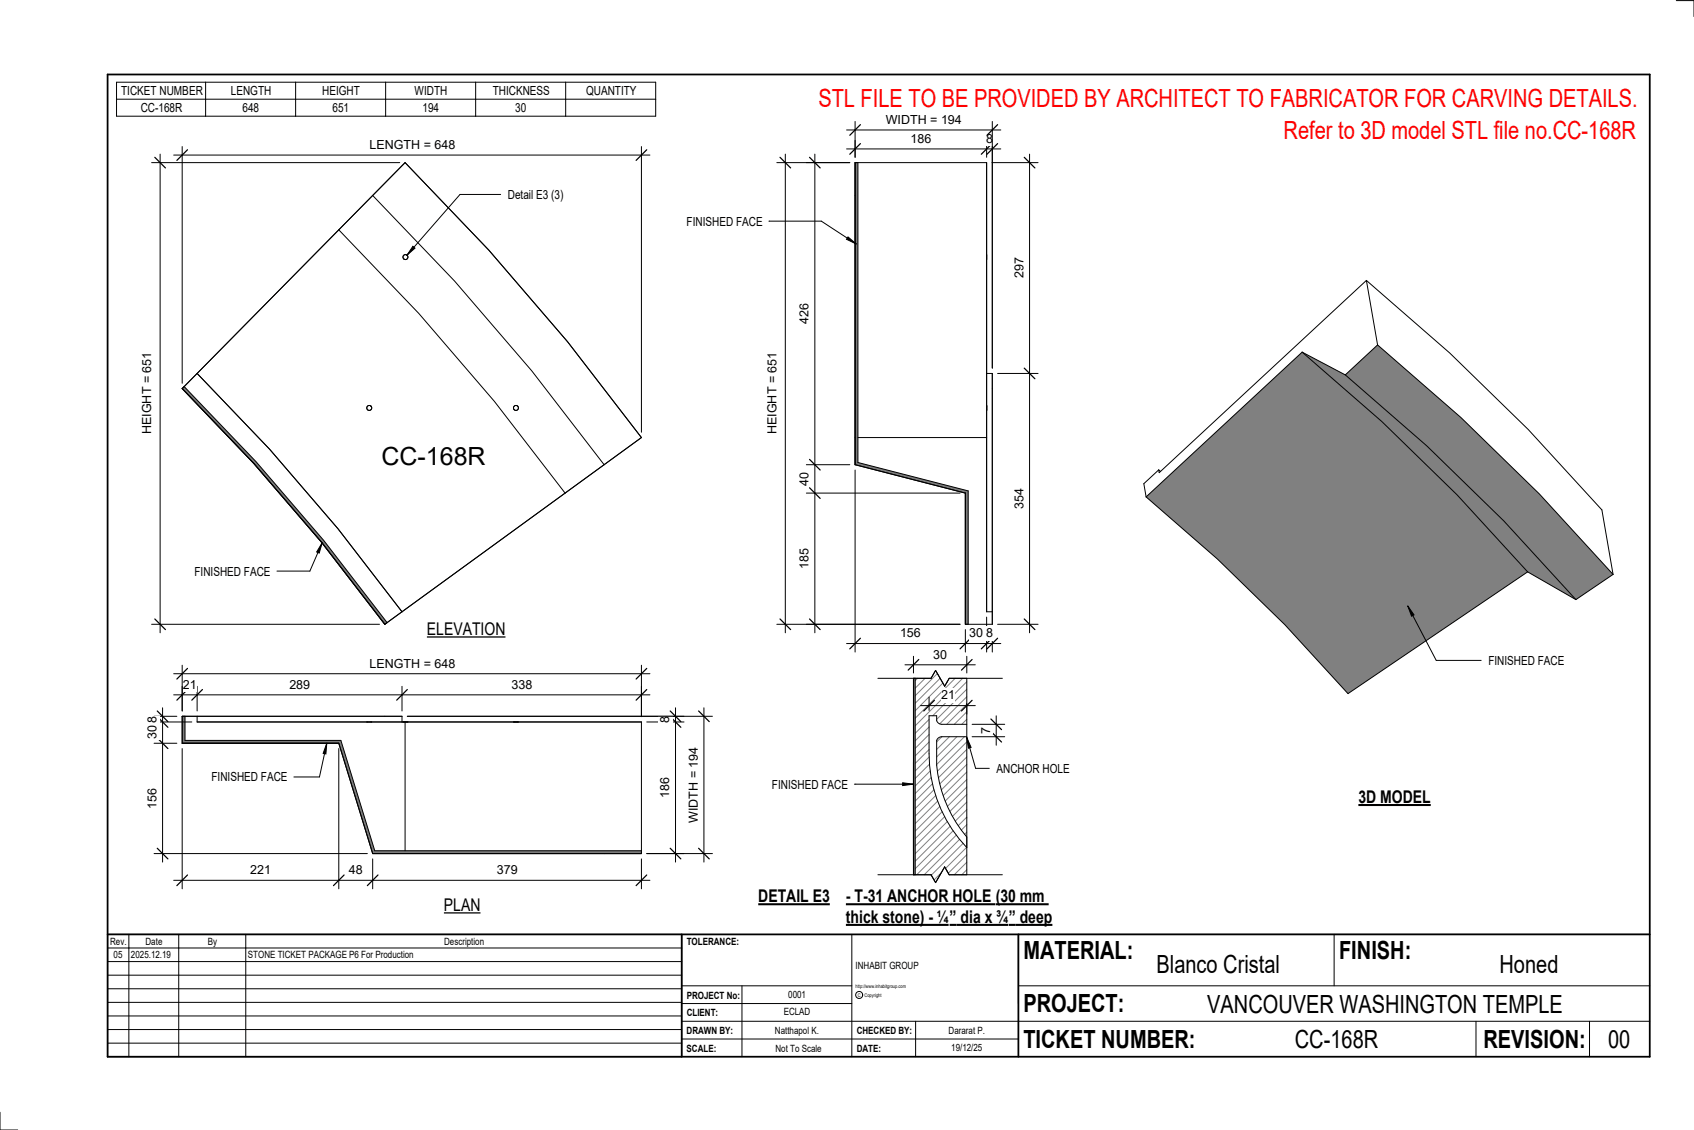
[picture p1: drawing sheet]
<svg xmlns="http://www.w3.org/2000/svg" width="914mm" height="610mm" viewBox="0 0 914 610" stroke-linecap="round" stroke-linejoin="round" font-family="sans-serif">
<g fill="#808080">
<path d="M619 268l84-78 43 37 41 40 38 42-97 65-34-37-37-35z"/>
<path d="M703 190l23 12 44 39 42 40 39 42-26-14-38-42-41-40z"/>
<path d="M726 202l18-16 45 39 42 42 40 43-20 13-39-42-42-40z"/>
</g>
<g fill="none" stroke="#000" stroke-width=".54">
<path d="M738 151l45 39 42 42 40 43 6 35M738 151l6 35M738 151l-112 104-1-2M703 190l43 37 41 40 38 42M703 190l23 12M703 190l-84 78M744 186l45 39 42 42 40 43M744 186l-18 16M726 202l44 39 42 40 39 42M625 253l1 1M625 253l-8 8 2 7M619 268l38 34 37 35 34 37 97-65"/>
<path d="M825 309l26 14M871 310l-20 13"/>
</g>
<path d="M462 88h1v162l60 15v72h-2v-71l-59-15z" fill="#7c7c7c"/>
<g fill="none" stroke="#000" stroke-width=".54">
<path d="M462 88v148M462 88v163M462 88h71M463 88v162l60 15v72M533 88v148M533 88v113M462 105v146M533 137v3zM533 219v2zM533 201v129M533 201h3M536 201v129"/>
<path d="M536 201v136M463 236h70M533 236v94M462 251l59 15M521 266v71M521 337h15M533 330h3M536 330v7"/>
</g>
<path d="M98 210l1-1 39 40 37 43 34 44-1 1-34-45-37-42z" fill="#7c7c7c"/>
<g fill="none" stroke="#000" stroke-width=".54">
<path d="M219 88l45 47 42 49 40 52-138 101M219 88l-121 122M219 88l-18 17M201 105l44 47 42 48 39 51-21 15-38-49-41-48-43-45zM98 210l1-1 39 40 37 43 34 44M98 210l39 40 37 42 34 45M106 201l40 41 36 43 35 45"/>
<circle cx="219" cy="139" r="1.3"/>
<circle cx="199" cy="220" r="1.3"/>
<circle cx="279" cy="220" r="1.3"/>
</g>
<path d="M98 386h2v13h84l18 60h144v1h-145l-18-59h-85z" fill="#7c7c7c"/>
<g fill="none" stroke="#000" stroke-width=".54">
<path d="M98 386h119M98 386h8M98 386v15M100 386v13h84l18 60h144M106 389h92M106 386h111M106 389h240M106 386v3M198 389h3zM217 386v3M218 389h2zM277 389h3z"/>
<path d="M346 389h-127v70M346 389v71M98 401h85M183 401l18 59M201 460h125M201 460h145M219 460h127"/>
</g>
<path d="M494 366v106h9l2 4 5-8 2 4h10v-15a73 73 0 0 1-20-50v-21h4v3l2 2h14v-25h-10l-2 4-5-8-2 4zM506 398v1a67 67 0 0 0 4 32 69 69 0 0 0 12 21v-55h-14z" fill="#fff"/>
<path d="M493 366h1v106h-1z" fill="#7c7c7c"/>
<g fill="none" stroke="#808080" stroke-width=".54">
<path d="M495 366l-1 1M499 366l-5 5M506 363l-12 12M507 366l-13 13M509 368l-15 15M516 366l-22 21M520 366l-26 26M522 368l-19 18M522 372l-16 16M522 376l-15 15M522 380l-11 11M502 388l-8 8"/>
<path d="M502 392l-8 8M502 396l-8 8M508 397l-2 3M512 397l-6 7M517 397l-11 11M521 397l-15 15M522 384l-7 7M522 388l-3 3M502 400l-8 8M502 404l-8 8M502 408l-8 8M502 412l-8 8"/>
<path d="M502 416l-8 8M503 419l-9 9M522 400l-16 16M522 404l-15 16M522 408l-15 15M522 412l-14 14M522 416l-13 13M503 423l-9 9M504 426l-10 10M505 429l-11 11M506 432l-12 12M507 435l-13 13"/>
<path d="M509 438l-15 14M522 421l-12 11M522 425l-11 10M522 429l-9 9M522 433l-8 7M522 437l-6 6M510 441l-16 15M511 443l-17 18M513 446l-19 19M514 448l-20 21M516 451l-21 21M518 453l-19 19"/>
<path d="M520 455l-17 17M522 457l-12 12M522 441l-5 4M522 445l-3 3M522 449l-1 1M508 471l-4 4M522 461l-10 10M522 465l-7 7M522 469l-3 3"/>
</g>
<path d="M462 76v9M533 76v9M536 76v123M457 80h83M493 366h10l2-4 5 8 2-4h10v106h-10l-2-4-5 8-2-4h-10zM494 366v106M522 391h-14l-2-2v-3h-4a112 112 0 0 0 4 45 73 73 0 0 0 16 26M522 397h-14l-2 2a67 67 0 0 0 6 37 69 69 0 0 0 10 16" fill="none" stroke="#000" stroke-width=".54"/>
<path d="M464 77l-5 6M535 77l-5 6M538 77l-5 6" fill="none" stroke="#000" stroke-width=".67"/>
<g fill="#fff">
<path d="M532 71h4v8h-4z"/>
<path d="M492 71h11v8h-11z"/>
</g>
<path d="M435 88h24M440 83v258M435 251h24M435 266h83M435 337h83" fill="none" stroke="#000" stroke-width=".54"/>
<path d="M437 85l6 6M437 248l6 6M437 263l6 6M437 334l6 6" fill="none" stroke="#000" stroke-width=".67"/>
<g fill="#fff">
<path d="M430 296h8v11h-8z"/>
<path d="M430 255h8v7h-8z"/>
<path d="M430 164h8v11h-8z"/>
</g>
<path d="M535 88h25M556 83v258M538 201h22M538 337h22" fill="none" stroke="#000" stroke-width=".54"/>
<path d="M553 85l6 6M553 199l6 5M553 334l6 6" fill="none" stroke="#000" stroke-width=".67"/>
<g fill="#fff">
<path d="M546 264h8v11h-8z"/>
<path d="M546 139h8v11h-8z"/>
</g>
<path d="M462 254v98M521 340v12M533 333v19M536 340v12M457 347h83" fill="none" stroke="#000" stroke-width=".54"/>
<path d="M464 344l-5 6M524 344l-6 6M535 344l-5 6M538 344l-5 6" fill="none" stroke="#000" stroke-width=".67"/>
<g fill="#fff">
<path d="M532 338h4v7h-4z"/>
<path d="M523 338h7v7h-7z"/>
<path d="M486 338h11v7h-11z"/>
</g>
<path d="M419 88h40M424 83v258M419 337h99" fill="none" stroke="#000" stroke-width=".54"/>
<path d="M421 85l6 6M421 334l6 6" fill="none" stroke="#000" stroke-width=".67"/>
<path d="M413 190h8v44h-8z" fill="#fff"/>
<path d="M457 70h83M462 66v19M536 66v133" fill="none" stroke="#000" stroke-width=".54"/>
<path d="M464 67l-5 6M538 67l-5 6" fill="none" stroke="#000" stroke-width=".67"/>
<path d="M478 61h41v7h-41z" fill="#fff"/>
<path d="M98 79v128M346 79v154M94 84h257" fill="none" stroke="#000" stroke-width=".54"/>
<path d="M101 81l-6 6M349 81l-6 6" fill="none" stroke="#000" stroke-width=".67"/>
<path d="M199 74h46v8h-46z" fill="#fff"/>
<path d="M82 88h134M86 83v258M82 337h123" fill="none" stroke="#000" stroke-width=".54"/>
<path d="M84 85l5 6M84 334l5 6" fill="none" stroke="#000" stroke-width=".67"/>
<path d="M76 190h7v44h-7z" fill="#fff"/>
<path d="M223 133l1 1-4 4z" fill="#000"/>
<path d="M270 105h-22l-28 33M223 133l1 1-4 4z" fill="none" stroke="#000" stroke-width=".54"/>
<g fill="#fff">
<path d="M274 101h30v8h-30z"/>
<path d="M206 239h57v15h-57z"/>
</g>
<path d="M94 375h257M98 370v14M106 370v14M217 370v14M346 370v17" fill="none" stroke="#000" stroke-width=".54"/>
<path d="M101 372l-6 6M109 372l-5 6M220 372l-6 6M349 372l-6 6" fill="none" stroke="#000" stroke-width=".67"/>
<g fill="#fff">
<path d="M276 365h11v8h-11z"/>
<path d="M156 365h11v8h-11z"/>
<path d="M99 365h7v8h-7z"/>
</g>
<path d="M83 389h21M83 386h12M88 382v83M83 401h12M83 460h115" fill="none" stroke="#000" stroke-width=".54"/>
<path d="M85 398l6 6M85 387l6 5M85 384l6 5M85 458l6 5" fill="none" stroke="#000" stroke-width=".67"/>
<g fill="#fff">
<path d="M78 386h8v4h-8z"/>
<path d="M78 392h8v7h-8z"/>
<path d="M78 425h8v11h-8z"/>
</g>
<path d="M220 386h149M349 389h20M365 382v83M349 460h20" fill="none" stroke="#000" stroke-width=".54"/>
<path d="M362 387l6 5M362 384l6 5M362 458l6 5" fill="none" stroke="#000" stroke-width=".67"/>
<g fill="#fff">
<path d="M355 386h8v4h-8z"/>
<path d="M355 419h8v11h-8z"/>
</g>
<path d="M220 386h165M380 382v83M349 460h36" fill="none" stroke="#000" stroke-width=".54"/>
<path d="M377 384l6 5M377 458l6 5" fill="none" stroke="#000" stroke-width=".67"/>
<path d="M371 403h7v41h-7z" fill="#fff"/>
<path d="M98 404v75M183 404v75M94 475h257M201 463v16M346 463v16" fill="none" stroke="#000" stroke-width=".54"/>
<path d="M101 472l-6 6M186 472l-6 6M204 472l-6 6M349 472l-6 6" fill="none" stroke="#000" stroke-width=".67"/>
<g fill="#fff">
<path d="M268 465h11v8h-11z"/>
<path d="M188 465h8v8h-8z"/>
<path d="M135 465h11v8h-11z"/>
</g>
<path d="M98 359v25M346 359v28M94 363h257" fill="none" stroke="#000" stroke-width=".54"/>
<path d="M101 361l-6 5M349 361l-6 5" fill="none" stroke="#000" stroke-width=".67"/>
<path d="M199 354h46v8h-46z" fill="#fff"/>
<path d="M474 366h29l2-4 5 8 2-4h29M461 423h32M487 422l6 1-6 1zM474 472h29l2 4 5-8 2 4h29" fill="none" stroke="#000" stroke-width=".54"/>
<path d="M487 422l6 1-6 1z" fill="#000"/>
<g fill="#fff">
<path d="M417 419h40v8h-40z"/>
<path d="M409 478h39v11h-39z"/>
</g>
<path d="M409 488h39" fill="none" stroke="#000" stroke-width="1.1" stroke-linecap="butt"/>
<g fill="#fff">
<path d="M457 478h80v11h-80z"/>
<path d="M537 478h29v11h-29z"/>
<path d="M457 489h56v11h-56z"/>
<path d="M513 489h3v11h-3z"/>
<path d="M516 489h28v11h-28z"/>
<path d="M544 489h4v11h-4z"/>
<path d="M548 489h20v11h-20z"/>
</g>
<path d="M457 488h80M457 499h55M513 499h31M537 488h29M544 499h24" fill="none" stroke="#000" stroke-width="1.1" stroke-linecap="butt"/>
<path d="M525 397h17M525 391h17M538 386v16" fill="none" stroke="#000" stroke-width=".54"/>
<path d="M535 395l6 5M535 388l6 6" fill="none" stroke="#000" stroke-width=".67"/>
<path d="M528 392h8v4h-8z" fill="#fff"/>
<path d="M502 376v7M522 379v6M497 381h29" fill="none" stroke="#000" stroke-width=".54"/>
<path d="M504 378l-5 6M525 378l-6 6" fill="none" stroke="#000" stroke-width=".67"/>
<path d="M508 371h7v8h-7z" fill="#fff"/>
<path d="M522 398l2 5-1 1z" fill="#000"/>
<path d="M522 398l2 5-1 1zM522 398l5 17h7" fill="none" stroke="#000" stroke-width=".54"/>
<path d="M538 411h39v7h-39z" fill="#fff"/>
<path d="M488 359h38M493 354v9M522 354v9" fill="none" stroke="#000" stroke-width=".54"/>
<path d="M496 356l-6 6M525 356l-6 6" fill="none" stroke="#000" stroke-width=".67"/>
<path d="M504 349h7v8h-7z" fill="#fff"/>
<g fill="none" stroke="#000" stroke-width=".54">
<path d="M905 0h9v9M460 504v66M720 504v28M891 504h-341v37M368 532h92M401 532v38M550 532h341M368 551h523M368 541h92M494 551v19M797 551v19M858 551v19"/>
<path d="M368 561h182M0 600v10h10"/>
<circle cx="464" cy="537" r="1.9"/>
</g>
<path d="M58 40h833v530h-833zM58 504h833M368 504v66M550 504v66" fill="none" stroke="#000" stroke-width=".96"/>
<g fill="#fff">
<path d="M652 534h192v15h-192z"/>
<path d="M513 562h17v6h-17z"/>
<path d="M425 533h10v6h-10z"/>
<path d="M423 543h15v6h-15z"/>
<path d="M418 553h24v6h-24z"/>
<path d="M624 513h68v15h-68z"/>
<path d="M809 513h33v15h-33z"/>
<path d="M512 553h20v6h-20z"/>
<path d="M699 553h45v15h-45z"/>
<path d="M442 45h443v16h-443z"/>
<path d="M868 553h12v15h-12z"/>
<path d="M61 512h5v6h-5z"/>
<path d="M693 63h192v15h-192z"/>
<path d="M230 334h43v11h-43z"/>
</g>
<path d="M230 344h43" fill="none" stroke="#000" stroke-width=".69" stroke-linecap="butt"/>
<path d="M240 483h19v11h-19z" fill="#fff"/>
<path d="M240 492h19" fill="none" stroke="#000" stroke-width=".69" stroke-linecap="butt"/>
<path d="M733 424h40v12h-40z" fill="#fff"/>
<path d="M733 434h39" fill="none" stroke="#000" stroke-width="1.1" stroke-linecap="butt"/>
<g fill="none" stroke="#000" stroke-width=".54">
<path d="M63 44h291v19h-291zM63 54h291M111 44v19M160 44v19M208 44v19M257 44v19M305 44v19M415 119h28l19 13M458 128l4 4-5-3zM58 504h310v66h-310zM58 519h310M58 511h310"/>
<path d="M70 504v66M96 504v66M133 504v66M58 533h310M58 526h310M58 555h310M58 548h310M58 541h310M58 563h310"/>
</g>
<path d="M458 128l4 4-5-3z" fill="#000"/>
<path d="M371 116h40v7h-40z" fill="#fff"/>
<path d="M760 327l3 5h-1z" fill="#000"/>
<path d="M760 327l3 5h-1zM760 327l15 29h25" fill="none" stroke="#000" stroke-width=".54"/>
<path d="M803 353h41v7h-41z" fill="#fff"/>
<path d="M174 293l-2 5h-1z" fill="#000"/>
<path d="M174 293l-2 5h-1zM174 293l-7 15h-18" fill="none" stroke="#000" stroke-width=".54"/>
<path d="M105 304h41v8h-41z" fill="#fff"/>
<path d="M176 401v6l-2-1z" fill="#000"/>
<path d="M176 401v6l-2-1zM176 401l-4 18h-13" fill="none" stroke="#000" stroke-width=".54"/>
<path d="M114 415h41v8h-41z" fill="#fff"/>
<g font-size="13.5" fill="#f00">
<text x="442" y="58">STL FILE TO BE PROVIDED BY ARCHITECT TO FABRICATOR FOR CARVING DETAILS.</text>
<text x="693" y="75">Refer to 3D model STL file no.CC-168R</text>
</g>
<g font-size="13.5">
<text x="206" y="251">CC-168R</text>
<text x="552" y="517">MATERIAL:</text>
<text x="723" y="517">FINISH:</text>
<text x="624" y="525">Blanco Cristal</text>
<text x="809" y="525">Honed</text>
<text x="552" y="546">PROJECT:</text>
<text x="652" y="546">VANCOUVER WASHINGTON TEMPLE</text>
<text x="552" y="565">TICKET NUMBER:</text>
<text x="699" y="565">CC-168R</text>
<text x="801" y="565">REVISION:</text>
<text x="868" y="565">00</text>
</g>
<g font-size="9.4">
<text x="230" y="343">ELEVATION</text>
<text x="733" y="433">3D MODEL</text>
<text x="240" y="491">PLAN</text>
<text x="409" y="487">DETAIL E3</text>
<text x="457" y="487">- T-31 ANCHOR HOLE</text>
<text x="537" y="487">(30 mm</text>
<text x="457" y="498">thick stone) - ¼</text>
<text x="513" y="498">”</text>
<text x="519" y="498">dia x ¾</text>
<text x="544" y="498">”</text>
<text x="550" y="498">deep</text>
</g>
<g font-size="6.7">
<text x="65" y="51">TICKET NUMBER</text>
<text x="125" y="51">LENGTH</text>
<text x="174" y="51">HEIGHT</text>
<text x="224" y="51">WIDTH</text>
<text x="266" y="51">THICKNESS</text>
<text x="316" y="51">QUANTITY</text>
<text x="76" y="60">CC-168R</text>
<text x="131" y="60">648</text>
<text x="179" y="60">651</text>
<text x="228" y="60">194</text>
<text x="278" y="60">30</text>
<text x="478" y="67">WIDTH = 194</text>
<text x="492" y="77">186</text>
<text x="532" y="77">8</text>
<text x="199" y="80">LENGTH = 648</text>
<text x="274" y="107">Detail E3 (3)</text>
<text x="371" y="122">FINISHED FACE</text>
<text x="552" y="150" transform="rotate(-90 552 150)">297</text>
<text x="436" y="175" transform="rotate(-90 436 175)">426</text>
<text x="82" y="234" transform="rotate(-90 82 234)">HEIGHT = 651</text>
<text x="419" y="234" transform="rotate(-90 419 234)">HEIGHT = 651</text>
<text x="436" y="262" transform="rotate(-90 436 262)">40</text>
<text x="552" y="275" transform="rotate(-90 552 275)">354</text>
<text x="105" y="310">FINISHED FACE</text>
<text x="436" y="307" transform="rotate(-90 436 307)">185</text>
<text x="486" y="344">156</text>
<text x="523" y="344">30</text>
<text x="532" y="344">8</text>
<text x="504" y="355">30</text>
<text x="803" y="359">FINISHED FACE</text>
<text x="199" y="360">LENGTH = 648</text>
<text x="99" y="372">21</text>
<text x="156" y="372">289</text>
<text x="276" y="372">338</text>
<text x="508" y="377">21</text>
<text x="84" y="390" transform="rotate(-90 84 390)">8</text>
<text x="361" y="390" transform="rotate(-90 361 390)">8</text>
<text x="534" y="396" transform="rotate(-90 534 396)">7</text>
<text x="84" y="399" transform="rotate(-90 84 399)">30</text>
<text x="538" y="417">ANCHOR HOLE</text>
<text x="114" y="422">FINISHED FACE</text>
<text x="417" y="425">FINISHED FACE</text>
<text x="361" y="430" transform="rotate(-90 361 430)">186</text>
<text x="84" y="436" transform="rotate(-90 84 436)">156</text>
<text x="377" y="444" transform="rotate(-90 377 444)">WIDTH = 194</text>
<text x="135" y="472">221</text>
<text x="188" y="472">48</text>
<text x="268" y="472">379</text>
</g>
<g font-size="5.4">
<text x="59" y="510">Rev.</text>
<text x="79" y="510">Date</text>
<text x="112" y="510">By</text>
<text x="240" y="510">Description</text>
<text x="371" y="510">TOLERANCE:</text>
<text x="61" y="517">05</text>
<text x="71" y="517">2025.12.19</text>
<text x="134" y="517">STONE TICKET PACKAGE P6 For Production</text>
<text x="462" y="523">INHABIT GROUP</text>
<text x="371" y="539">PROJECT No:</text>
<text x="425" y="538">0001</text>
<text x="371" y="548">CLIENT:</text>
<text x="423" y="548">ECLAD</text>
<text x="371" y="558">DRAWN BY:</text>
<text x="418" y="558">Natthapol K.</text>
<text x="462" y="558">CHECKED BY:</text>
<text x="512" y="558">Dararat P.</text>
<text x="371" y="567">SCALE:</text>
<text x="419" y="567">Not To Scale</text>
<text x="462" y="567">DATE:</text>
<text x="513" y="567">19/12/25</text>
</g>
<g font-size="2.7">
<text x="462" y="533">http://www.inhabitgroup.com</text>
<text x="463" y="538">C</text>
<text x="467" y="538">Copyright</text>
</g>
</svg>
